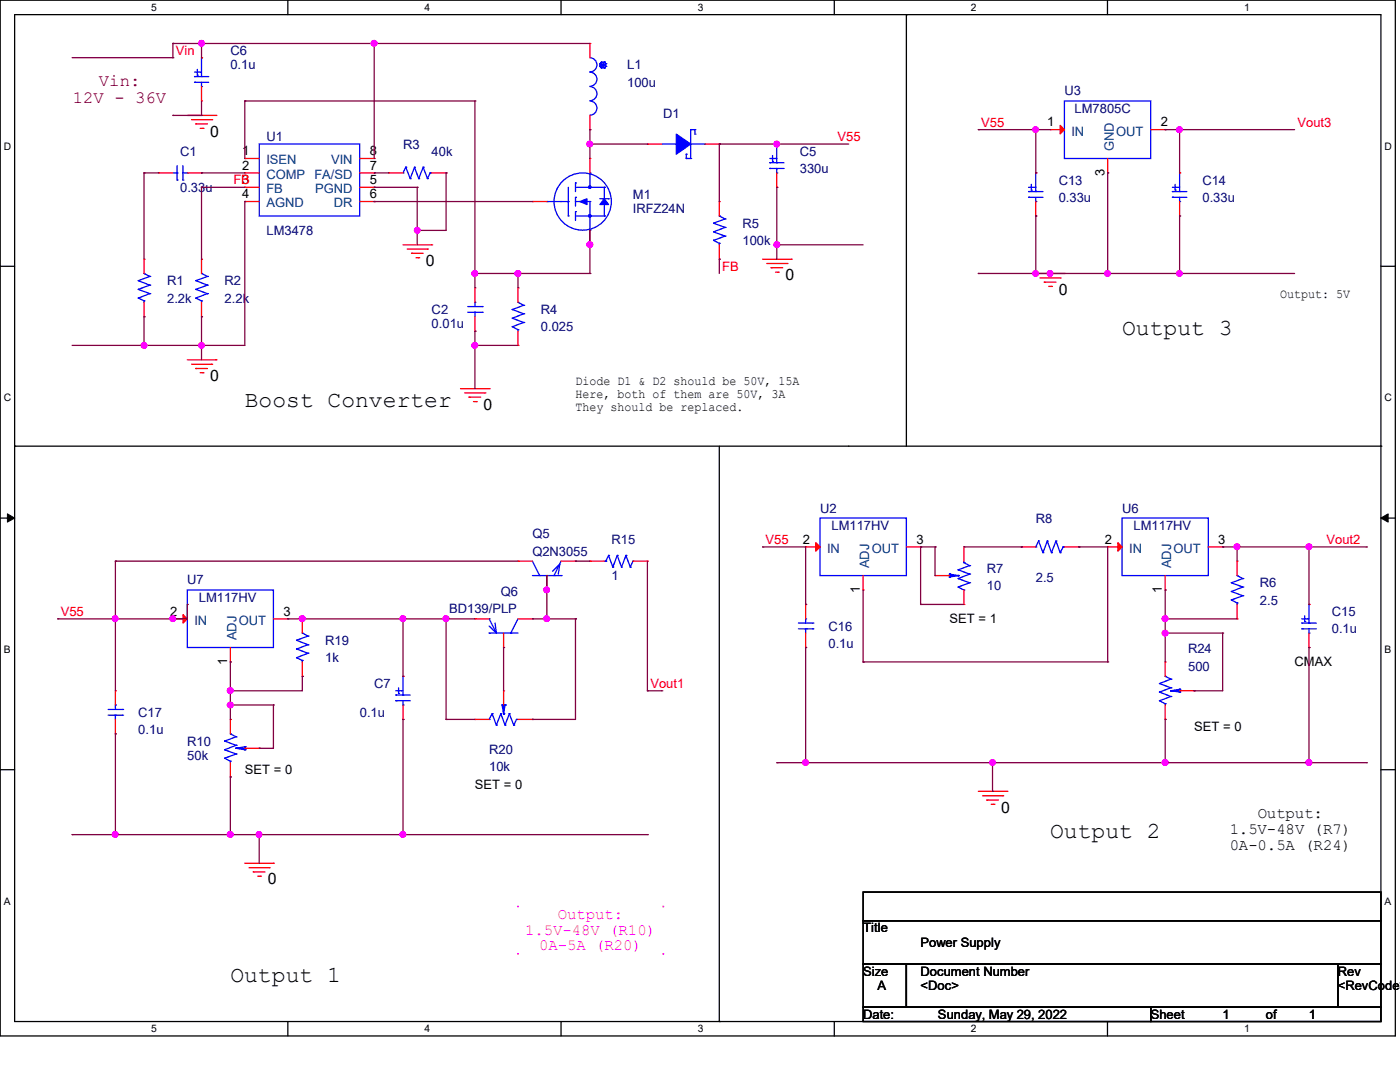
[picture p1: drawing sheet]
<svg xmlns="http://www.w3.org/2000/svg" width="279mm" height="216mm" viewBox="0 0 279 216" stroke-linecap="round" stroke-linejoin="round" font-family="sans-serif">
<path d="M0 0h278.5v206.7h-278.5zM2.9 2.9h272.7v200.9h-272.7z" fill="none" stroke="#000" stroke-width=".25"/>
<g fill="#fff">
<path d="M30.2 .3h1.1v2.3h-1.1z"/>
<path d="M30.2 204.1h1.1v2.3h-1.1z"/>
</g>
<path d="M57.4 0v2.9M57.4 203.8v2.9" fill="none" stroke="#000" stroke-width=".25"/>
<g fill="#fff">
<path d="M84.7 .3h1.1v2.3h-1.1z"/>
<path d="M84.7 204.1h1.1v2.3h-1.1z"/>
</g>
<path d="M112 0v2.9M112 203.8v2.9" fill="none" stroke="#000" stroke-width=".25"/>
<g fill="#fff">
<path d="M139.2 .3h1.1v2.3h-1.1z"/>
<path d="M139.2 204.1h1.1v2.3h-1.1z"/>
</g>
<path d="M166.5 0v2.9M166.5 203.8v2.9" fill="none" stroke="#000" stroke-width=".25"/>
<g fill="#fff">
<path d="M193.8 .3h1.1v2.3h-1.1z"/>
<path d="M193.8 204.1h1.1v2.3h-1.1z"/>
</g>
<path d="M221 0v2.9M221 203.8v2.9" fill="none" stroke="#000" stroke-width=".25"/>
<g fill="#fff">
<path d="M248.3 .3h1.1v2.3h-1.1z"/>
<path d="M248.3 204.1h1.1v2.3h-1.1z"/>
<path d="M.8 28h1.4v2.3h-1.4z"/>
<path d="M276.3 28h1.4v2.3h-1.4z"/>
<path d="M.8 78.2h1.4v2.3h-1.4z"/>
<path d="M276.3 78.2h1.4v2.3h-1.4z"/>
</g>
<path d="M0 53.1h2.9M275.6 53.1h2.9" fill="none" stroke="#000" stroke-width=".25"/>
<g fill="#fff">
<path d="M.8 128.5h1.3v2.2h-1.3z"/>
<path d="M276.3 128.5h1.3v2.2h-1.3z"/>
</g>
<path d="M0 103.4h2.9M275.6 103.4h2.9" fill="none" stroke="#000" stroke-width=".25"/>
<path d="M1.5 102.5l1.4 .9-1.4 .8zM275.6 103.4l1.4-.9v1.7z" fill="#000" stroke="#000" stroke-width=".2"/>
<g fill="#fff">
<path d="M.8 178.7h1.3v2.2h-1.3z"/>
<path d="M276.3 178.7h1.3v2.2h-1.3z"/>
</g>
<path d="M180.9 2.9h.1M180.9 2.9v86.1M2.9 89h.1M2.9 89h272.7M143.6 89v114.8M275.6 89h.1M0 153.6h2.9M275.6 153.6h2.9M143.6 203.8h.1" fill="none" stroke="#000" stroke-width=".25"/>
<path d="M103.2 180.7h.3v.4h-.3zM132.2 180.7h.3v.4h-.3zM132.2 190.2h.3v.3h-.3zM103.2 190.2h.3v.3h-.3z" fill-rule="evenodd" fill="#f0f"/>
<g fill="none" stroke="#f00" stroke-width=".25">
<path d="M40.2 11.5h.1M40.2 17.3v2.9M117.7 8.7h.1M117.7 8.7v2.8M31.6 34.5h.1M31.6 34.5h2.9M37.4 23h5.7M37.4 34.5h2.8M38.2 23.9h4M39.1 24.7h.1M39.1 24.7h2.3M40 25.6h.5"/>
<path d="M40.2 34.5h.1M40.2 20.2h.1M40.5 25.6h.1M42.2 23.9h.1M43.1 23h.1M48.9 34.5h.1M48.9 37.4h.1M48.9 31.6h.1M48.9 34.5h2.8M48.9 37.4h2.8M48.9 31.6h2.8M71.8 34.5h2.9"/>
<path d="M71.8 37.4h2.9M71.8 31.6h2.9M74.7 34.5h.1M74.7 37.4h.1M74.7 31.6h.1M77.6 34.5h.1M77.6 34.5h2.8M86.1 34.5h2.9M89 34.5h.1M117.7 31.6h.1M117.7 25.9h.1M117.7 23v2.9"/>
<path d="M117.7 31.6v2.9M129.2 28.7h.1M129.2 28.7h2.9M140.7 28.7h2.9M143.6 28.7h.1M155 28.7h.1M155 37.4h.1M155 34.5v2.9M206.7 34.5h.1M209.6 25.9h.1M209.6 25.9h2.8M221.1 34.5h.1"/>
<path d="M221.1 31.6v2.9M229.7 25.9h2.8M232.5 25.9h.1M235.4 34.5h.1M28.7 51.7h.1M28.7 51.7v2.9M40.2 51.7h.1M40.2 51.7v2.9M48.9 40.2h.1M48.9 40.2h2.8M71.8 40.2h2.9M74.7 40.2h.1"/>
<path d="M80.4 48.9h5.7M81.3 49.7h4M82.1 50.5h.1M82.1 50.5h2.4M83 51.4h.6M83.6 51.4h.1M85.3 49.7h.1M86.1 48.9h.1M94.8 57.4h.1M94.8 57.4v2.9M103.4 57.4h.1M103.4 57.4v2.9"/>
<path d="M106.3 40.2h.1M106.3 40.2h2.8M117.7 48.9h.1M117.7 46v2.9M143.6 40.2h.1M143.6 51.7h.1M143.6 40.2v2.9M143.6 48.9v2.8M152.2 51.7h5.7M153 52.6h4.1M153.9 53.4h.1M153.9 53.4h2.3"/>
<path d="M154.8 54.3h.5M155.3 54.3h.1M157.1 52.6h.1M157.9 51.7h.1M206.7 43.1h.1M206.7 54.6h5.7M206.7 40.2v2.9M207.6 55.5h4M208.4 56.3h.1M208.4 56.3h2.3M209.3 57.1h.5M209.8 57.1h.1"/>
<path d="M211.6 55.5h.1M212.4 54.6h.1M235.4 43.1h.1M235.4 40.2v2.9M28.7 63.2h.1M28.7 60.3v2.9M37.4 71.8h5.7M38.2 72.7h4M39.1 73.5h.1M39.1 73.5h2.3M40 74.4h.5M40.2 63.2h.1"/>
<path d="M40.2 60.3v2.9M40.5 74.4h.1M42.2 72.7h.1M43.1 71.8h.1M91.9 77.6h5.7M92.8 78.4h4M93.6 79.2h.1M93.6 79.2h2.3M94.8 66.1h.1M94.8 63.2v2.9M96.8 78.4h.1M97.6 77.6h.1"/>
<path d="M103.4 68.9h.1M103.4 66.1v2.8M94.5 80.1h.5M95 80.1h.1M103.4 112h.1M103.4 112h2.9M109.1 117.7h.1M109.1 114.9v2.8M112 112h2.9M114.9 112h.1M117.7 112h.1M117.7 112h2.9"/>
<path d="M126.3 112h2.9M129.2 112h.1M160.8 109.1h.1M160.8 109.1h2.9M172.3 117.7h.1M172.3 114.9v2.8M180.9 109.1h2.8M183.7 109.1h.1M186.6 114.9h.1M186.6 114.9h2.9M192.4 109.1h.1M192.4 109.1v2.9"/>
<path d="M192.4 117.7v2.9M203.8 109.1h.1M203.8 109.1h2.9M212.4 109.1h2.9M215.3 109.1h.1M221.1 109.1h.1M221.1 109.1h2.8M232.5 117.7h.1M232.5 114.9v2.8M241.1 109.1h2.9M244 109.1h.1M246.9 112h.1"/>
<path d="M246.9 112v2.9M23 137.8h.1M23 137.8v2.9M34.5 123.5h.1M34.5 123.5h2.9M46 132.1h.1M46 129.2v2.9M54.6 123.5h2.8M57.4 123.5h.1M60.3 123.5h.1M60.3 135h.1M60.3 123.5v2.8"/>
<path d="M60.3 132.1v2.9M80.4 135h.1M94.8 123.5h.1M94.8 123.5h2.8M100.5 129.2h.1M100.5 137.8h.1M100.5 126.3v2.9M100.5 137.8v2.9M103.4 123.5h2.9M106.3 123.5h.1M160.8 129.2h.1M160.8 120.6h.1"/>
<path d="M160.8 120.6v2.9M160.8 126.3v2.9M192.4 120.6h.1M232.5 132.1h.1M232.5 132.1v2.9M235.4 137.8h2.9M238.3 137.8h.1M246.9 123.5h.1M246.9 120.6v2.9M261.2 120.6h.1M261.2 129.2h.1M261.2 126.3v2.9"/>
<path d="M23 146.4h.1M23 143.6v2.8M46 143.6h.1M46 155h.1M46 143.6v2.8M46 152.2v2.8M48.9 149.3h2.8M51.7 149.3h.1M80.4 143.6h.1M80.4 140.7v2.9M94.8 143.6h.1M94.8 143.6h2.8"/>
<path d="M103.4 143.6h2.9M106.3 143.6h.1M195.2 157.9h5.8M196.1 158.8h4M196.9 159.6h.1M196.9 159.6h2.4M200.1 158.8h.1M201 157.9h.1M232.5 143.6h.1M232.5 140.7v2.9M48.9 172.3h5.7M49.7 173.1h4"/>
<path d="M50.5 174h.1M50.5 174h2.4M51.4 174.8h.6M52 174.8h.1M53.7 173.1h.1M54.6 172.3h.1M197.8 160.5h.6M198.4 160.5h.1"/>
</g>
<path d="M172.3 178h103.3v5.7h-103.3zM172.3 183.7h103.3v8.7h-103.3zM172.3 192.4h8.6v8.6h-8.6zM180.9 192.4h86.1v8.6h-86.1zM267 192.4h8.6v8.6h-8.6zM172.3 201h57.4v2.8h-57.4zM229.7 201h45.9v2.8h-45.9z" fill="none" stroke="#000" stroke-width=".25"/>
<g fill="none" stroke="#00f" stroke-width=".25">
<path d="M38.8 15.3h.1M38.8 16.4h.1M38.8 15.3h2.9M38.8 16.4h2.9M38.8 14.4h1.2M39.4 15h.1M39.4 13.8v1.2M40 14.4h.1M40.2 17.3h.1M40.2 15.3h.1M40.2 11.5h.1M40.2 11.5v3.8"/>
<path d="M40.2 16.4v.9M117.7 11.5a1.42 1.42 0 0 1 1.4 1.4 1.42 1.42 0 0 1-1.4 1.5 1.44 1.44 0 0 1 1.4 1.4 1.44 1.44 0 0 1-1.4 1.4M117.7 17.3a1.42 1.42 0 0 1 1.4 1.4 1.42 1.42 0 0 1-1.4 1.4M119.7 12.7h.1M119.7 13.3h.1M119.7 12.7l1.2 .6M119.7 13.3l.3 .2M119.7 12.7v.6M120 12.4h.1M120 13.5h.1M120 12.4l.6 1.1M120 12.4l-.3 .3"/>
<path d="M120 12.4h.6M120 13.5h.6M120.6 13.5h.1M120.6 12.4h.1M120.6 12.4l.3 .3M120.6 12.4l-.6 1.1M120.9 12.7h.1M120.9 13.3h.1M120.9 12.7v.6M120.9 13.3l-.3 .2M120.9 12.7l-1.2 .6M34.5 34.5h.8"/>
<path d="M35.3 35.9h.1M35.3 34.5h.1M35.3 33.1v2.8M36.5 35.9h.1M36.5 34.5h.9M36.5 33.1v2.8M37.4 34.5h.1M51.7 28.7h20.1v14.4h-20.1zM80.4 34.5h.1M81 33.4h.1M81 33.4l.9 2.2M81 33.4l-.6 1.1"/>
<path d="M81.9 35.6h.1M82.7 33.4h.1M82.7 33.4l.9 2.2M82.7 33.4l-.8 2.2M83.6 35.6h.1M84.5 33.4h.1M84.5 33.4l.8 2.2M84.5 33.4l-.9 2.2M85.3 35.6h.1M85.9 34.5h.1M85.9 34.5l-.6 1.1M85.9 34.5h.2"/>
<path d="M113.4 37.4v5.7M114.9 39.4h.1M114.9 36.5h.1M114.9 37.4h5.7M114.9 36.5v1.7M114.9 39.4v1.7M117.7 37.4h.1M117.7 34.5h.1M117.7 20.2a1.42 1.42 0 0 1 1.4 1.4 1.42 1.42 0 0 1-1.4 1.4M117.7 34.5v2.9M119.7 39.7h1.8M120.6 37.4h.1"/>
<path d="M120.6 37.4v2.3M121.5 39.7h.1M132.1 28.7h2.9M135 28.7h.1M136.9 31.6h.1M136.9 30.8h.1M136.9 31.6h.9M136.9 30.8v.8M137.8 31.6h.1M137.8 25.9h.1M137.8 28.7h2.9M137.8 25.9v5.7"/>
<path d="M137.8 25.9h.9M138.7 25.9h.1M138.7 26.8h.1M138.7 25.9v.9M140.7 28.7h.1M153.6 32.5h.1M153.6 33.6h.1M153.6 31.6h1.2M153.6 32.5h2.9M153.6 33.6h2.9M154.2 32.2h.1M154.2 31v1.2"/>
<path d="M154.8 31.6h.1M155 34.5h.1M155 32.5h.1M155 28.7h.1M155 28.7v3.8M155 33.6v.9M205.3 38.2h.1M205.3 39.4h.1M205.3 38.2h2.9M205.3 39.4h2.9M205.3 37.4h1.1M205.8 37.9h.1"/>
<path d="M205.8 36.8v1.1M206.4 37.4h.1M206.7 38.2h.1M206.7 34.5h.1M206.7 34.5v3.7M206.7 39.4v.8M212.4 20.2h17.3v11.4h-17.3zM234 38.2h.1M234 39.4h.1M234 38.2h2.9M234 39.4h2.9M234 37.4h1.1"/>
<path d="M234.5 37.9h.1M234.5 36.8v1.1M235.1 37.4h.1M235.4 38.2h.1M235.4 34.5h.1M235.4 34.5v3.7M235.4 39.4v.8M27.6 59.5h.1M27.6 57.7h.1M27.6 56h.1M27.6 59.5l1.1 .5M27.6 57.7l2.3 .9"/>
<path d="M27.6 56l2.3 .9M28.7 54.6h.1M28.7 54.6l1.2 .6M29.9 58.6h.1M29.9 56.9h.1M29.9 55.2h.1M29.9 58.6l-2.3 .9M29.9 56.9l-2.3 .8M29.9 55.2l-2.3 .8M39.1 59.5h.1M39.1 57.7h.1M39.1 56h.1"/>
<path d="M39.1 59.5l1.1 .5M39.1 57.7l2.3 .9M39.1 56l2.3 .9M40.2 54.6h.1M40.2 54.6l1.2 .6M41.4 58.6h.1M41.4 56.9h.1M41.4 55.2h.1M41.4 58.6l-2.3 .9M41.4 56.9l-2.3 .8M41.4 55.2l-2.3 .8M109.1 40.2h.1"/>
<path d="M109.1 40.2h4.3M113.4 43.1h.1M113.4 40.2h.1M114.9 40.2h.1M114.9 42.2h.1M114.9 40.2h2.8M114.9 43.1h5.7M114.9 42.2v1.8M117.7 40.2h.1M117.7 43.1h.1M117.7 46h.1M117.7 40.2v5.8"/>
<path d="M120.6 43.1h.1M120.6 40.8v2.3M142.4 48h.1M142.4 46.3h.1M142.4 44.5h.1M142.4 48l1.2 .6M142.4 46.3l2.3 .8M142.4 44.5l2.3 .9M143.6 43.1h.1M143.6 48.6h.1M143.6 43.1l1.1 .6M143.6 48.6v.3"/>
<path d="M144.7 47.1h.1M144.7 45.4h.1M144.7 43.7h.1M144.7 47.1l-2.3 .9M144.7 45.4l-2.3 .9M144.7 43.7l-2.3 .8M206.7 40.2h.1M235.4 40.2h.1M28.7 60h.1M28.7 60v.3M40.2 60h.1M40.2 60v.3"/>
<path d="M93.3 62.3h2.9M93.3 61.2h2.9M94.8 60.3h.1M94.8 62.3h.1M94.8 60.3v.9M94.8 62.3v.9M96.2 62.3h.1M96.2 61.2h.1M102.2 65.2h.1M102.2 63.5h.1M102.2 61.8h.1M102.2 65.2l1.2 .6"/>
<path d="M102.2 63.5l2.3 .8M102.2 61.8l2.3 .8M103.4 60.3h.1M103.4 65.8h.1M103.4 60.3l1.1 .6M103.4 65.8v.3M104.5 64.3h.1M104.5 62.6h.1M104.5 60.9h.1M104.5 64.3l-2.3 .9M104.5 62.6l-2.3 .9M104.5 60.9l-2.3 .9"/>
<path d="M37.4 117.7h17.2v11.5h-17.2zM106.3 112l1.4 2.9M106.3 114.9h5.7M107.7 114.9h.1M110.3 114l1.4-1.4-.3 2M110.6 114.9h.1M112 114.9h.1M112 112l-1.4 2.9M120.6 112h.3M120.9 112h.1M121.5 110.8h.1M121.5 110.8l-.6 1.2"/>
<path d="M121.5 110.8l.8 2.4M122.3 113.2h.1M123.2 110.8h.1M123.2 110.8l-.9 2.4M123.2 110.8l.8 2.4M124 113.2h.1M124.9 110.8h.1M124.9 110.8l-.9 2.4M124.9 110.8l.9 2.4M125.8 113.2h.1M126.3 112h.1M126.3 112l-.5 1.2"/>
<path d="M163.7 103.4h17.2v11.5h-17.2zM189.5 114.6h.1M189.5 115.1h.1M189.5 114.9h1.7M189.5 114.6l1.7 .3M189.5 114.6v.5M191.2 113.7h.1M191.2 115.4h.1M191.2 117.1h.1M191.2 114.9h.1M191.2 115.4l2.3 .9M191.2 113.7l2.3 .9"/>
<path d="M191.2 117.1l1.2 .6M191.2 114.9l-1.7 .2M192.4 117.7h.1M192.4 112.3h.1M192.4 112.3l1.1 .6M192.4 112v.3M193.5 116.3h.1M193.5 114.6h.1M193.5 112.9h.1M193.5 112.9l-2.3 .8M193.5 114.6l-2.3 .8M193.5 116.3l-2.3 .8"/>
<path d="M206.7 109.1h.1M207.3 107.9h.1M207.3 107.9l.9 2.4M207.3 107.9l-.6 1.2M208.2 110.3h.1M209 107.9h.1M209 107.9l.8 2.4M209 107.9l-.8 2.4M209.8 110.3h.1M210.7 107.9h.1M210.7 107.9l.9 2.4M210.7 107.9l-.9 2.4"/>
<path d="M211.6 110.3h.1M212.2 109.1h.1M212.2 109.1l-.6 1.2M212.2 109.1h.2M223.9 103.4h17.2v11.5h-17.2zM245.7 119.7h.1M245.7 118h.1M245.7 116.3h.1M245.7 119.7l1.2 .6M245.7 118l2.3 .9M245.7 116.3l2.3 .8M246.9 114.9h.1"/>
<path d="M246.9 114.9l1.1 .5M248 118.9h.1M248 117.1h.1M248 115.4h.1M248 118.9l-2.3 .8M248 117.1l-2.3 .9M248 115.4l-2.3 .9M59.2 131.2h.1M59.2 129.5h.1M59.2 127.8h.1M59.2 131.2l1.1 .6M59.2 129.5l2.3 .8"/>
<path d="M59.2 127.8l2.3 .9M60.3 126.3h.1M60.3 131.8h.1M60.3 126.3l1.2 .6M60.3 131.8v.3M61.5 130.3h.1M61.5 128.7h.1M61.5 126.9h.1M61.5 130.3l-2.3 .9M61.5 128.7l-2.3 .8M61.5 126.9l-2.3 .9M79 138.7h.1"/>
<path d="M79 139.8h.1M79 138.7h2.9M79 139.8h2.9M79 137.8h1.1M79.5 138.4h.1M79.5 137.2v1.2M80.1 137.8h.1M80.4 138.7h.1M80.4 135h.1M80.4 135v3.7M80.4 139.8v.9M97.6 123.5h.1"/>
<path d="M97.6 126.3h.1M97.6 123.5l1.5 2.8M97.6 126.3h5.8M98.8 124.3l.3 2-1.5-1.4M101.9 126.3h.1M103.4 123.5l-1.5 2.8M159.3 124.3h2.9M159.3 125.5h2.9M160.8 123.5h.1M160.8 125.5h.1M160.8 123.5v.8M160.8 125.5v.8"/>
<path d="M162.2 125.5h.1M162.2 124.3h.1M231.4 136.4h.1M231.4 138.1h.1M231.4 139.8h.1M231.4 136.4l2.3 .8M231.4 138.1l2.3 .9M231.4 139.8l1.1 .6M232.5 135h.1M232.5 135l1.2 .5M233.7 139h.1M233.7 137.2h.1"/>
<path d="M233.7 135.5h.1M233.7 137.8h.1M233.7 137.8h1.7M233.7 139l-2.3 .8M233.7 137.2l-2.3 .9M233.7 135.5l-2.3 .9M233.7 137.8l1.7 .3M235.4 138.1h.1M235.4 137.5h.1M235.4 137.5l-1.7 .3M235.4 137.5v.6M246.9 120.3h.1"/>
<path d="M246.9 120.3v.3M259.8 124.3h.1M259.8 125.5h.1M259.8 124.3h2.9M259.8 125.5h2.9M259.8 123.5h1.1M260.4 124h.1M260.4 122.9v1.1M260.9 123.5h.1M261.2 126.3h.1M261.2 124.3h.1M261.2 120.6h.1"/>
<path d="M261.2 120.6v3.7M261.2 125.5v.8M21.6 142.7h2.9M21.6 141.6h2.9M23 140.7h.1M23 142.7h.1M23 140.7v.9M23 142.7v.9M24.5 142.7h.1M24.5 141.6h.1M44.8 147.9h.1M44.8 149.6h.1"/>
<path d="M44.8 151.3h.1M44.8 147.9l2.3 .8M44.8 149.6l2.3 .9M44.8 151.3l1.2 .6M46 146.4h.1M46 151.9h.1M46 146.4l1.1 .6M46 151.9v.3M47.1 150.5h.1M47.1 148.7h.1M47.1 147h.1M47.1 149.3h.1"/>
<path d="M47.1 150.5l-2.3 .8M47.1 148.7l-2.3 .9M47.1 147l-2.3 .9M47.1 149.3l1.8 .3M47.1 149.3h1.8M48.9 149.6h.1M48.9 149h.1M48.9 149l-1.8 .3M48.9 149v.6M80.4 140.7h.1M97.6 143.6h.1M98.2 142.4h.1"/>
<path d="M98.2 142.4l.9 2.3M98.2 142.4l-.6 1.2M99.1 144.7h.1M99.9 142.4h.1M99.9 142.4l-.8 2.3M99.9 142.4l.9 2.3M100.2 140.7h.1M100.2 140.7l.3 1.7M100.2 140.7h.6M100.5 142.4h.1M100.5 140.7v1.7M100.8 144.7h.1"/>
<path d="M100.8 140.7h.1M100.8 140.7l-.3 1.7M101.6 142.4h.1M101.6 142.4l.9 2.3M101.6 142.4l-.8 2.3M102.5 144.7h.1M103.1 143.6h.1M103.1 143.6l-.6 1.1M103.1 143.6h.3M232.5 140.4h.1M232.5 140.4v.3"/>
<circle cx="117.7" cy="37.3" r=".27"/>
<circle cx="116.3" cy="40.2" r="5.7"/>
<circle cx="117.7" cy="43.1" r=".27"/>
</g>
<g fill="#f00" stroke="#f00" stroke-width=".25">
<path d="M162.8 108.3l.9 .8-.9 .9z"/>
<path d="M211.6 25l.8 .9-.8 .8z"/>
<path d="M36.5 122.6l.9 .9-.9 .8z"/>
<path d="M223.1 108.3l.8 .8-.8 .9z"/>
</g>
<g fill="#00f" stroke="#00f" stroke-width=".25">
<path d="M120.6 39.7l.9 1.1h-1.8z"/>
<path d="M115.7 40.2l1.4-.5v1.1z"/>
<path d="M135 26.8l2.8 1.9-2.8 2.1z" fill-rule="evenodd"/>
</g>
<g fill="none" stroke="#800040" stroke-width=".25">
<path d="M14.4 11.5h20.1M34.5 8.7h.1M34.5 11.5h.1M34.5 8.7h83.2M34.5 8.7v2.8M40.2 8.7h.1M40.2 8.7v2.8M74.7 8.7h.1M74.7 8.7v22.9M28.7 34.5h.1M28.7 34.5v17.2M28.7 34.5h2.9"/>
<path d="M34.5 23h.1M34.5 23h5.7M40.2 34.5h.1M40.2 37.4h.1M40.2 23h.1M40.2 34.5h8.7M40.2 20.2v2.8M40.2 37.4v14.3M40.2 37.4h8.7M48.9 20.2h.1M48.9 20.2v11.4M48.9 20.2h45.9"/>
<path d="M74.7 34.5h.1M74.7 37.4h.1M74.7 34.5h2.9M74.7 37.4h8.6M83.3 37.4h.1M83.3 37.4v11.5M89 34.5h.1M89 34.5v11.5h-5.7M94.8 20.2h.1M94.8 20.2v37.2M117.7 25.9h.1M117.7 28.7h.1"/>
<path d="M117.7 25.9v5.7M117.7 28.7h11.5M143.6 28.7h.1M143.6 28.7h25.8M143.6 28.7v11.5M155 28.7h.1M155 37.4h.1M155 37.4v14.3M195.2 25.9h.1M195.2 25.9h14.4M206.7 25.9h.1M206.7 25.9v8.6"/>
<path d="M221.1 34.5h.1M221.1 34.5v20.1M232.5 25.9h.1M232.5 25.9h25.9M235.4 25.9h.1M235.4 25.9v8.6M48.9 40.2h.1M48.9 40.2v28.7h-34.5M74.7 40.2h.1M74.7 40.2h31.6M83.3 46h.1M94.8 54.6h.1"/>
<path d="M94.8 54.6h22.9M103.4 54.6h.1M103.4 54.6v2.8M117.7 48.9h.1M117.7 54.6h.1M117.7 46v8.6M143.6 51.7h.1M143.6 51.7v2.9M155 48.9h.1M155 48.9h17.3M195.2 54.6h.1M195.2 54.6h63.2"/>
<path d="M206.7 43.1h.1M206.7 54.6h.1M206.7 43.1v11.5M209.6 54.6h.1M221.1 54.6h.1M235.4 43.1h.1M235.4 54.6h.1M235.4 43.1v11.5M28.7 63.2h.1M28.7 68.9h.1M28.7 63.2v5.7M40.2 63.2h.1"/>
<path d="M40.2 68.9h.1M40.2 63.2v8.6M94.8 66.1h.1M94.8 68.9h.1M94.8 66.1v11.5M94.8 68.9h8.6M23 112h.1M23 112h80.4M23 112v25.8M109.1 114.9h.1M109.1 117.7h.1M109.1 114.9v8.6"/>
<path d="M114.9 112h.1M114.9 112h2.8M129.2 112v25.8M152.2 109.1h.1M152.2 109.1h8.6v11.5M172.3 117.7v14.4M183.7 109.1h.1M183.7 109.1h2.9M183.7 109.1v11.5M186.6 109.1h.1M186.6 109.1v5.8M192.4 109.1h11.4"/>
<path d="M203.8 109.1h.1M215.3 109.1h.1M215.3 109.1h5.8v23M232.5 117.7h.1M232.5 117.7v14.4M244 109.1h.1M244 109.1h28.7M246.9 109.1h.1M246.9 109.1v2.9M261.2 109.1h.1M261.2 109.1v11.5M272.7 109.1h.1"/>
<path d="M11.5 123.5h.1M23 123.5h.1M34.5 123.5h.1M37.4 120.6h.1M37.4 120.6v2.9h-25.9M46 132.1h.1M46 137.8h.1M46 132.1v11.5M57.4 123.5h.1M57.4 123.5h37.4M60.3 123.5h.1M60.3 135h.1"/>
<path d="M60.3 135v2.8h-14.3M80.4 123.5h.1M80.4 123.5v11.5M89 123.5h.1M89 123.5v20.1M100.5 129.2h.1M100.5 129.2v8.6M106.3 123.5h8.6M109.1 123.5h.1M114.9 123.5h.1M114.9 123.5v20.1h-8.6M129.2 137.8h.1"/>
<path d="M129.2 137.8h2.9M132.1 137.8h.1M160.8 120.6h.1M160.8 129.2h.1M160.8 129.2v23M172.3 132.1h.1M172.3 132.1h48.8M183.7 120.6h.1M183.7 120.6h8.7M221.1 132.1h.1M232.5 123.5h.1M232.5 126.3h.1"/>
<path d="M232.5 123.5h14.4M232.5 126.3h11.5M238.3 137.8h.1M244 126.3h.1M244 126.3v11.5h-5.7M261.2 129.2h.1M261.2 129.2v23M23 146.4h.1M23 146.4v20.1M46 140.7h.1M46 155h.1M46 155v11.5"/>
<path d="M46 140.7h8.6M51.7 149.3h.1M54.6 140.7h.1M54.6 140.7v8.6h-2.9M80.4 143.6h.1M80.4 143.6v22.9M89 143.6h.1M89 143.6h5.8M106.3 143.6h.1M155 152.2h.1M155 152.2h117.7M198.1 152.2h.1"/>
<path d="M198.1 157.9h.1M198.1 152.2v5.7M232.5 143.6h.1M232.5 152.2h.1M232.5 143.6v8.6M272.7 152.2h.1M14.4 166.5h.1M14.4 166.5h114.8M23 166.5h.1M46 166.5h.1M51.7 166.5h.1M51.7 166.5v5.8"/>
<path d="M129.2 166.5h.1"/>
</g>
<g fill="#f0f" stroke="#f0f" stroke-width=".25">
<circle cx="94.7" cy="54.6" r=".55"/>
<circle cx="117.7" cy="28.7" r=".56"/>
<circle cx="155" cy="28.7" r=".55"/>
<circle cx="74.7" cy="8.6" r=".56"/>
<circle cx="40.2" cy="8.6" r=".55"/>
<circle cx="83.3" cy="46" r=".55"/>
<circle cx="40.2" cy="68.9" r=".55"/>
<circle cx="28.7" cy="68.9" r=".55"/>
<circle cx="94.7" cy="68.9" r=".55"/>
<circle cx="155" cy="48.8" r=".55"/>
<circle cx="206.7" cy="25.9" r=".55"/>
<circle cx="235.4" cy="25.9" r=".55"/>
<circle cx="221" cy="54.6" r=".55"/>
<circle cx="235.4" cy="54.6" r=".55"/>
<circle cx="206.7" cy="54.6" r=".55"/>
<circle cx="209.6" cy="54.6" r=".55"/>
<circle cx="103.4" cy="54.6" r=".56"/>
<circle cx="246.9" cy="109.1" r=".56"/>
<circle cx="261.2" cy="109.1" r=".56"/>
<circle cx="232.5" cy="123.4" r=".56"/>
<circle cx="232.5" cy="126.3" r=".56"/>
<circle cx="261.2" cy="152.1" r=".56"/>
<circle cx="160.8" cy="152.1" r=".56"/>
<circle cx="232.5" cy="152.1" r=".56"/>
<circle cx="198.1" cy="152.1" r=".55"/>
<circle cx="109.1" cy="117.7" r=".55"/>
<circle cx="23" cy="123.4" r=".55"/>
<circle cx="34.5" cy="123.4" r=".55"/>
<circle cx="80.4" cy="123.4" r=".55"/>
<circle cx="60.3" cy="123.4" r=".56"/>
<circle cx="89" cy="123.4" r=".56"/>
<circle cx="109.1" cy="123.4" r=".55"/>
<circle cx="46" cy="137.8" r=".56"/>
<circle cx="46" cy="140.7" r=".56"/>
<circle cx="23" cy="166.5" r=".55"/>
<circle cx="46" cy="166.5" r=".56"/>
<circle cx="80.4" cy="166.5" r=".55"/>
<circle cx="51.7" cy="166.5" r=".55"/>
<circle cx="117.7" cy="48.8" r=".56"/>
</g>
<g font-size="4.6">
<text x="223.9" y="66.8">Output 3</text>
<text x="48.9" y="81.2">Boost Converter</text>
<text x="209.6" y="167.3">Output 2</text>
<text x="46" y="196">Output 1</text>
</g>
<g font-size="3.4" fill="#800000">
<text x="19.7" y="17.1">Vin:</text>
<text x="14.5" y="20.5">12V - 36V</text>
</g>
<g font-size="3.1">
<text x="42" y="27.3">0</text>
<text x="85" y="53.1">0</text>
<text x="156.8" y="56">0</text>
<text x="211.3" y="58.8">0</text>
<text x="42" y="76">0</text>
<text x="96.5" y="81.8">0</text>
<text x="199.8" y="162.1">0</text>
<text x="245.4" y="166.4">1.5V-48V (R7)</text>
<text x="251" y="163.3">Output:</text>
<text x="245.4" y="169.5">0A-0.5A (R24)</text>
<text x="53.4" y="176.5">0</text>
</g>
<g font-size="3.1" fill="#f0f">
<text x="111.3" y="183.4">Output:</text>
<text x="104.8" y="186.5">1.5V-48V (R10)</text>
<text x="107.6" y="189.7">0A-5A (R20)</text>
</g>
<g font-size="2.6" fill="#f00">
<text x="35.1" y="10.9">Vin</text>
<text x="167.1" y="28.2">V55</text>
<text x="195.8" y="25.3">V55</text>
<text x="259" y="25.3">Vout3</text>
<text x="46.6" y="36.8">FB</text>
<text x="144.1" y="54">FB</text>
<text x="152.8" y="108.5">V55</text>
<text x="264.7" y="108.5">Vout2</text>
<text x="12.1" y="122.9">V55</text>
<text x="129.8" y="137.2">Vout1</text>
</g>
<g font-size="2.6" fill="#000080">
<text x="46" y="11">C6</text>
<text x="46" y="13.8">0.1u</text>
<text x="125.2" y="13.8">L1</text>
<text x="125.2" y="17.3">100u</text>
<text x="132.4" y="23.6">D1</text>
<text x="212.4" y="19">U3</text>
<text x="214.5" y="22.5">LM7805C</text>
<text x="53.2" y="28.2">U1</text>
<text x="80.4" y="29.6">R3</text>
<text x="35.9" y="31.1">C1</text>
<text x="86.1" y="31.1">40k</text>
<text x="159.6" y="31.1">C5</text>
<text x="159.6" y="34.5">330u</text>
<text x="35.9" y="38.3">0.33u</text>
<text x="126.3" y="39.7">M1</text>
<text x="211.3" y="36.8">C13</text>
<text x="211.3" y="40.3">0.33u</text>
<text x="240" y="36.8">C14</text>
<text x="240" y="40.3">0.33u</text>
<text x="53.2" y="46.9">LM3478</text>
<text x="126.3" y="42.5">IRFZ24N</text>
<text x="148.2" y="45.4">R5</text>
<text x="148.2" y="48.9">100k</text>
<text x="33.4" y="56.9">R1</text>
<text x="44.8" y="56.9">R2</text>
<text x="33.4" y="60.4">2.2k</text>
<text x="44.8" y="60.4">2.2k</text>
<text x="86.1" y="62.7">C2</text>
<text x="86.1" y="65.5">0.01u</text>
<text x="107.9" y="62.7">R4</text>
<text x="107.9" y="66.1">0.025</text>
<text x="106.3" y="107.4">Q5</text>
<text x="163.7" y="102.3">U2</text>
<text x="165.9" y="105.7">LM117HV</text>
<text x="206.7" y="104.3">R8</text>
<text x="223.9" y="102.3">U6</text>
<text x="226.2" y="105.7">LM117HV</text>
<text x="106.3" y="110.9">Q2N3055</text>
<text x="122" y="108.6">R15</text>
<text x="37.4" y="116.6">U7</text>
<text x="99.9" y="118.9">Q6</text>
<text x="122" y="115.7">1</text>
<text x="196.9" y="114.3">R7</text>
<text x="196.9" y="117.8">10</text>
<text x="206.7" y="116">2.5</text>
<text x="251.5" y="117.2">R6</text>
<text x="39.7" y="120.1">LM117HV</text>
<text x="89.6" y="122.3">BD139/PLP</text>
<text x="165.4" y="125.8">C16</text>
<text x="251.5" y="120.6">2.5</text>
<text x="265.8" y="122.9">C15</text>
<text x="64.9" y="128.7">R19</text>
<text x="165.4" y="129.2">0.1u</text>
<text x="237.1" y="130.4">R24</text>
<text x="265.8" y="126.4">0.1u</text>
<text x="64.9" y="132.1">1k</text>
<text x="74.7" y="137.3">C7</text>
<text x="237.1" y="133.8">500</text>
<text x="27.6" y="143">C17</text>
<text x="71.8" y="143">0.1u</text>
<text x="27.6" y="146.5">0.1u</text>
<text x="37.4" y="148.8">R10</text>
<text x="37.4" y="151.6">50k</text>
<text x="97.6" y="150.5">R20</text>
<text x="97.6" y="153.9">10k</text>
</g>
<g font-size="2.6">
<text x="209" y="25.2">1</text>
<text x="231.6" y="25.2">2</text>
<text x="48.3" y="33.9">2</text>
<text x="48.3" y="31">1</text>
<text x="73.8" y="33.9">7</text>
<text x="73.8" y="31">8</text>
<text x="220.4" y="35.1" transform="rotate(-90 220.4 35.1)">3</text>
<text x="48.3" y="39.6">4</text>
<text x="48.3" y="36.7">3</text>
<text x="73.8" y="39.6">6</text>
<text x="73.8" y="36.7">5</text>
<text x="255.5" y="59.5">Output: 5V</text>
<text x="114.8" y="76.7">Diode D1 &amp; D2 should be 50V, 15A</text>
<text x="114.8" y="79.3">Here, both of them are 50V, 3A</text>
<text x="114.8" y="81.9">They should be replaced.</text>
<text x="160.2" y="108.5">2</text>
<text x="182.9" y="108.5">3</text>
<text x="220.5" y="108.5">2</text>
<text x="243.1" y="108.5">3</text>
<text x="171.6" y="118.3" transform="rotate(-90 171.6 118.3)">1</text>
<text x="231.9" y="118.3" transform="rotate(-90 231.9 118.3)">1</text>
<text x="34" y="122.9">2</text>
<text x="56.6" y="122.9">3</text>
<text x="189.5" y="124.4">SET = 1</text>
<text x="45.3" y="132.6" transform="rotate(-90 45.3 132.6)">1</text>
<text x="258.4" y="133">CMAX</text>
<text x="238.3" y="145.9">SET = 0</text>
<text x="48.9" y="154.5">SET = 0</text>
<text x="94.8" y="157.4">SET = 0</text>
<text x="172.3" y="186.1">Title</text>
<text x="183.7" y="188.9">Power Supply</text>
<text x="172.3" y="194.7">Size</text>
<text x="175.1" y="197.6">A</text>
<text x="183.7" y="194.7">Document Number</text>
<text x="183.7" y="197.6">&lt;Doc&gt;</text>
<text x="267" y="197.6">&lt;RevCode&gt;</text>
<text x="267" y="194.7">Rev</text>
<text x="172.3" y="203.3">Date:</text>
<text x="187.2" y="203.3">Sunday, May 29, 2022</text>
<text x="229.7" y="203.3">Sheet</text>
<text x="244" y="203.3">1</text>
<text x="252.6" y="203.3">of</text>
<text x="261.2" y="203.3">1</text>
</g>
<g font-size="2.6" fill="#004080">
<text x="213.9" y="27.1">IN</text>
<text x="222.8" y="27.1">OUT</text>
<text x="53.2" y="35.7">COMP</text>
<text x="53.2" y="32.8">ISEN</text>
<text x="62.7" y="35.7">FA/SD</text>
<text x="66.1" y="32.8">VIN</text>
<text x="222.3" y="30.2" transform="rotate(-90 222.3 30.2)">GND</text>
<text x="53.2" y="41.4">AGND</text>
<text x="53.2" y="38.6">FB</text>
<text x="62.9" y="38.6">PGND</text>
<text x="66.6" y="41.4">DR</text>
<text x="165.1" y="110.3">IN</text>
<text x="173.5" y="113.4" transform="rotate(-90 173.5 113.4)">ADJ</text>
<text x="174" y="110.3">OUT</text>
<text x="225.4" y="110.3">IN</text>
<text x="233.8" y="113.4" transform="rotate(-90 233.8 113.4)">ADJ</text>
<text x="234.2" y="110.3">OUT</text>
<text x="38.8" y="124.7">IN</text>
<text x="47.7" y="124.7">OUT</text>
<text x="47.2" y="127.8" transform="rotate(-90 47.2 127.8)">ADJ</text>
</g>
<g font-size="2.1">
<text x="30.2" y="2.2">5</text>
<text x="84.7" y="2.2">4</text>
<text x="139.2" y="2.2">3</text>
<text x="193.8" y="2.2">2</text>
<text x="248.3" y="2.2">1</text>
<text x=".8" y="29.8">D</text>
<text x="276.3" y="29.8">D</text>
<text x=".8" y="80.1">C</text>
<text x="276.3" y="80.1">C</text>
<text x=".8" y="130.3">B</text>
<text x="276.3" y="130.3">B</text>
<text x=".8" y="180.5">A</text>
<text x="276.3" y="180.5">A</text>
<text x="30.2" y="206">5</text>
<text x="84.7" y="206">4</text>
<text x="139.2" y="206">3</text>
<text x="193.8" y="206">2</text>
<text x="248.3" y="206">1</text>
</g>
</svg>
